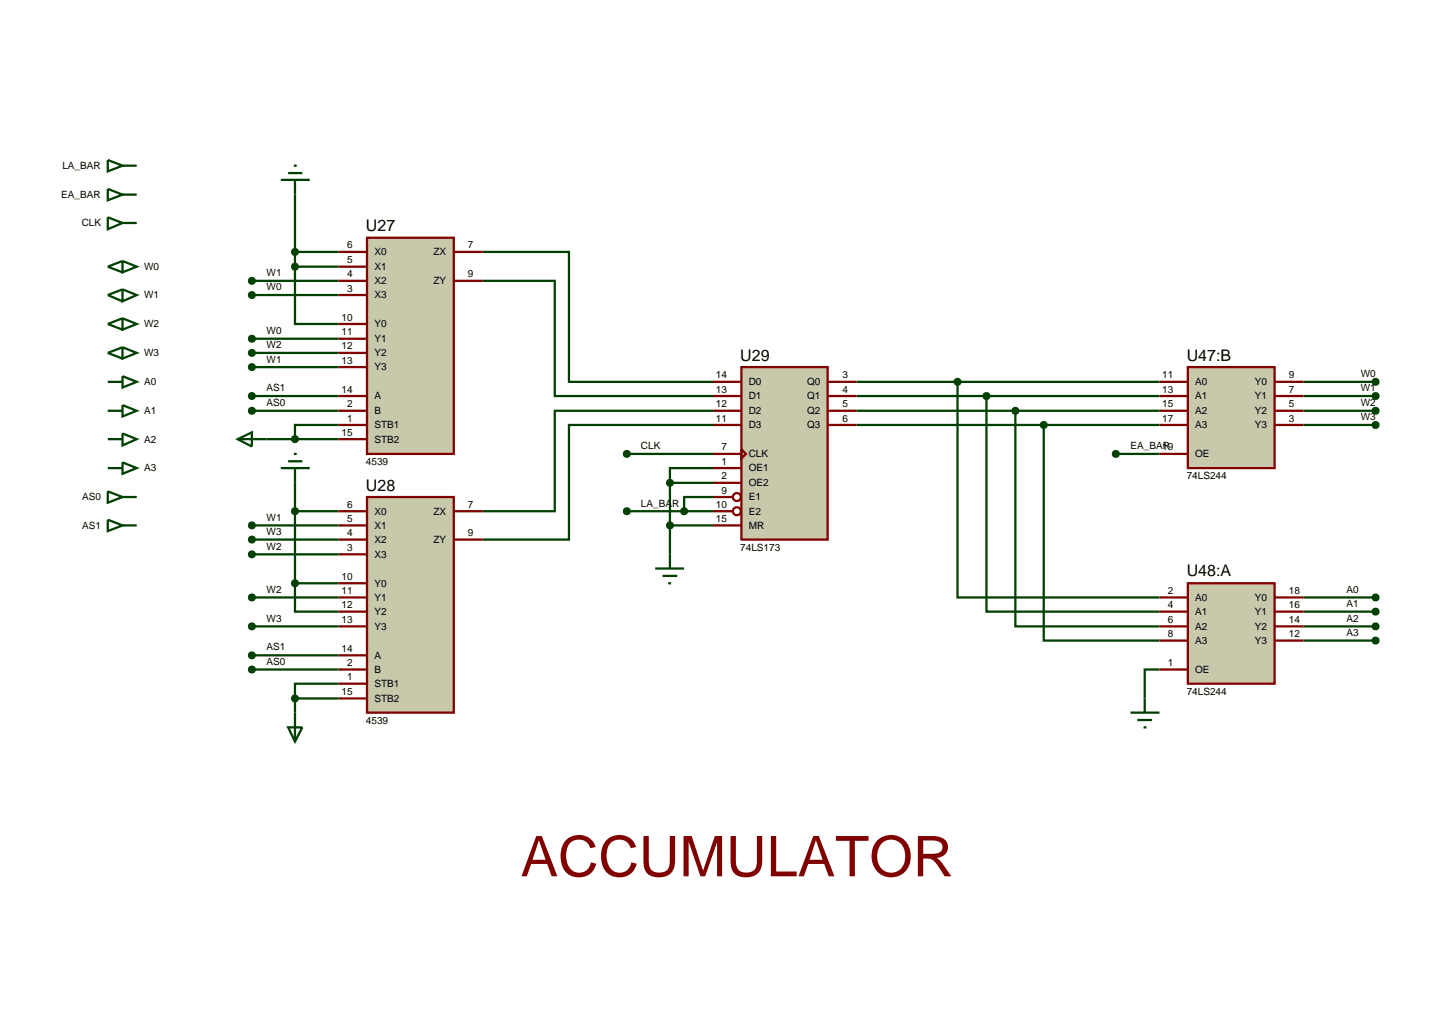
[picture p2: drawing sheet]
<svg xmlns="http://www.w3.org/2000/svg" width="257mm" height="180mm" viewBox="0 0 257 180" stroke-linecap="round" stroke-linejoin="round" font-family="sans-serif">
<g fill="none" stroke="#004000" stroke-width=".4">
<path d="M52 34.3v12.7M44.4 52h15.3M44.4 49.5h15.3M44.4 59.7h15.3M52 47v10.1h7.7M52 47h7.7M52 44.4h7.7M85.1 44.4h15.2v22.9h25.4M85.1 49.5h12.7v20.3h27.9M44.4 69.8h15.3M44.4 72.4h15.3M44.4 62.2h15.3"/>
<path d="M44.4 64.7h15.3M47 77.4h12.7M59.7 74.9h-7.7v2.5M125.7 72.4h-27.9v17.7h-12.7M125.7 74.9h-25.4v20.2h-15.2M151 67.3h53.4M151 69.8h53.4M151 72.4h53.4M151 74.9h53.4M168.8 67.3v38h35.6M173.9 69.8v38h30.5M179 72.4v38h25.4"/>
<path d="M184 74.9v38h20.4M229.8 67.3h12.7M229.8 69.8h12.7M229.8 72.4h12.7M229.8 74.9h12.7M44.4 92.6h15.3M44.4 95.1h15.3M44.4 97.7h15.3M52 90.1h7.7M52 85.1v17.7M110.5 80h15.2M110.5 90.1h15.2"/>
<path d="M118.1 85.1h7.6M118.1 92.6h7.6M118.1 85.1v12.6M125.7 82.5h-7.6v2.6M125.7 87.6h-5.1v2.5M196.7 80h7.7M44.4 105.3h15.3M44.4 110.4h15.3M44.4 115.5h15.3M44.4 118h15.3M52 102.8v5h7.7M52 102.8h7.7"/>
<path d="M204.4 118h-2.6v5.1M229.8 105.3h12.7M229.8 107.8h12.7M229.8 110.4h12.7M229.8 112.9h12.7M52 123.1h7.7M52 123.1v2.5M59.7 120.5h-7.7v2.6"/>
</g>
<path d="M130.7 64.7h15.2v30.4h-15.2z" fill="#c8c8aa" stroke="#800000" stroke-width=".4"/>
<g fill="none" stroke="#800000" stroke-width=".4">
<path d="M125.7 67.3h5M125.7 69.8h5M125.7 72.4h5M125.7 74.9h5M130.7 79.2l.8 .8-.8 .8zM145.9 67.3h5.1M145.9 69.8h5.1M145.9 72.4h5.1M145.9 74.9h5.1M125.7 80h5M125.7 82.5h5M125.7 85.1h5"/>
<path d="M125.7 87.6h3.5M125.7 90.1h3.5M125.7 92.6h5"/>
<circle cx="129.9" cy="90.1" r=".7"/>
<circle cx="129.9" cy="87.6" r=".7"/>
</g>
<g fill="none" stroke="#004000" stroke-width=".4">
<path d="M19 28.2l2.6 1-2.6 1zM19 33.3l2.6 1-2.6 1zM19 38.3l2.6 1-2.6 1.1zM21.6 29.2h2.5M21.6 34.3h2.5M21.6 39.3h2.5M19 67.3h2.6M19 72.4h2.6M19 77.4h2.6M21.6 66.3l2.5 1-2.5 1zM21.6 71.4l2.5 1-2.5 1zM21.6 76.4l2.5 1-2.5 1.1z"/>
<path d="M19 82.5h2.6M21.6 81.5l2.5 1-2.5 1z"/>
</g>
<path d="M209.4 64.7h15.3v17.8h-15.3z" fill="#c8c8aa" stroke="#800000" stroke-width=".4"/>
<path d="M204.4 67.3h5M204.4 69.8h5M204.4 72.4h5M204.4 74.9h5M224.7 67.3h5.1M224.7 69.8h5.1M224.7 72.4h5.1M224.7 74.9h5.1M204.4 80h5" fill="none" stroke="#800000" stroke-width=".4"/>
<path d="M209.4 102.8h15.3v17.7h-15.3z" fill="#c8c8aa" stroke="#800000" stroke-width=".4"/>
<path d="M204.4 105.3h5M204.4 107.8h5M204.4 110.4h5M204.4 112.9h5M204.4 118h5M224.7 105.3h5.1M224.7 107.8h5.1M224.7 110.4h5.1M224.7 112.9h5.1" fill="none" stroke="#800000" stroke-width=".4"/>
<path d="M168.4 67l.4-.2-.5 .5zM168.8 66.8l.3 .1 .2 .4zM168.8 67.8l.5-.5-.2 .4zM168.3 67.3l.5 .5-.4-.2z" fill="#004000" stroke="#004000" stroke-width=".4"/>
<path d="M168.8 66.8l.5 .5-.5 .5-.5-.5z" fill="#004000"/>
<path d="M173.6 69.4l.3-.1-.5 .5zM173.9 69.3l.4 .2 .1 .3zM174.4 69.8l-.1 .3-.4 .2zM173.4 69.8l.5 .5-.3-.1z" fill="#004000" stroke="#004000" stroke-width=".4"/>
<path d="M173.9 69.3l.5 .5-.5 .5-.5-.5z" fill="#004000"/>
<path d="M178.7 72l.3-.1-.5 .5zM179 71.9l.4 .2 .1 .3zM179.5 72.4l-.1 .3-.4 .2zM178.5 72.4l.5 .5-.3-.1z" fill="#004000" stroke="#004000" stroke-width=".4"/>
<path d="M179 71.9l.5 .5-.5 .5-.5-.5z" fill="#004000"/>
<path d="M183.6 74.6l.4-.2-.5 .5zM184 74.4l.4 .2 .1 .3zM184.5 74.9l-.1 .3-.4 .2zM183.5 74.9l.5 .5-.4-.2z" fill="#004000" stroke="#004000" stroke-width=".4"/>
<path d="M183.5 74.9l.5-.5 .5 .5-.5 .5z" fill="#004000"/>
<path d="M199.3 125.6h5.1M200.5 126.9h2.6M201.6 128.2h.5M201.8 123.1v2.5" fill="none" stroke="#004000" stroke-width=".4"/>
<path d="M242.2 104.9l.3-.1-.5 .5zM242.5 104.8l.4 .2 .1 .3zM243 105.3l-.2 .4-.3 .1zM242 105.3l.5 .5-.3-.1z" fill="#004000" stroke="#004000" stroke-width=".4"/>
<path d="M242.5 104.8l.5 .5-.5 .5-.5-.5z" fill="#004000"/>
<path d="M242.1 107.5l.4-.2-.5 .5zM242.5 107.3l.3 .1 .2 .4zM243 107.8l-.1 .3-.4 .2zM242 107.8l.5 .5-.4-.2z" fill="#004000" stroke="#004000" stroke-width=".4"/>
<path d="M242 107.8l.5-.5 .5 .5-.5 .5z" fill="#004000"/>
<path d="M242.1 110.1l.4-.2-.5 .5zM242.5 109.9l.3 .1 .2 .4zM243 110.4l-.1 .3-.4 .2zM242 110.4l.5 .5-.4-.2z" fill="#004000" stroke="#004000" stroke-width=".4"/>
<path d="M242 110.4l.5-.5 .5 .5-.5 .5z" fill="#004000"/>
<path d="M242.1 112.6l.4-.2-.5 .5zM242.5 112.4l.4 .2 .1 .3zM243 112.9l-.2 .4-.3 .1zM242 112.9l.5 .5-.3-.1z" fill="#004000" stroke="#004000" stroke-width=".4"/>
<path d="M242 112.9l.5-.5 .5 .5-.5 .5z" fill="#004000"/>
<path d="M242.1 67l.4-.2-.5 .5zM242.5 66.8l.3 .1 .2 .4zM242.5 67.8l.5-.5-.2 .4zM242 67.3l.5 .5-.3-.1z" fill="#004000" stroke="#004000" stroke-width=".4"/>
<path d="M242 67.3l.5-.5 .5 .5-.5 .5z" fill="#004000"/>
<path d="M242.2 69.4l.3-.1-.5 .5zM242.5 69.3l.4 .2 .1 .3zM242.5 70.3l.5-.5-.2 .4zM242 69.8l.5 .5-.3-.1z" fill="#004000" stroke="#004000" stroke-width=".4"/>
<path d="M242.5 69.3l.5 .5-.5 .5-.5-.5z" fill="#004000"/>
<path d="M242.2 72l.3-.1-.5 .5zM242.5 71.9l.4 .2 .1 .3zM243 72.4l-.2 .4-.3 .1zM242 72.4l.5 .5-.3-.1z" fill="#004000" stroke="#004000" stroke-width=".4"/>
<path d="M242.5 71.9l.5 .5-.5 .5-.5-.5z" fill="#004000"/>
<path d="M242.1 74.6l.4-.2-.5 .5zM242.5 74.4l.3 .1 .2 .4zM243 74.9l-.1 .3-.4 .2zM242 74.9l.5 .5-.4-.2z" fill="#004000" stroke="#004000" stroke-width=".4"/>
<path d="M242 74.9l.5-.5 .5 .5-.5 .5z" fill="#004000"/>
<path d="M196.3 79.7l.4-.2-.5 .5zM196.7 79.5l.4 .2 .1 .3zM196.7 80.5l.5-.5-.1 .3zM196.2 80l.5 .5-.3-.1z" fill="#004000" stroke="#004000" stroke-width=".4"/>
<path d="M196.2 80l.5-.5 .5 .5-.5 .5z" fill="#004000"/>
<path d="M117.8 84.7l.3-.1-.5 .5zM118.1 84.6l.4 .2 .1 .3zM118.6 85.1l-.1 .3-.4 .2zM117.6 85.1l.5 .5-.3-.1z" fill="#004000" stroke="#004000" stroke-width=".4"/>
<path d="M117.6 85.1l.5-.5 .5 .5-.5 .5z" fill="#004000"/>
<path d="M118.1 97.7v2.5M115.5 100.2h5.1M116.8 101.5h2.6M117.8 102.8h.5" fill="none" stroke="#004000" stroke-width=".4"/>
<path d="M117.8 92.2l.3-.1-.5 .5zM118.1 92.1l.4 .2 .1 .3zM118.6 92.6l-.2 .4-.3 .1zM117.6 92.6l.5 .5-.3-.1z" fill="#004000" stroke="#004000" stroke-width=".4"/>
<path d="M117.6 92.6l.5-.5 .5 .5-.5 .5z" fill="#004000"/>
<path d="M120.3 89.7l.3-.1-.5 .5zM120.6 89.6l.3 .1 .2 .4zM120.6 90.6l.5-.5-.2 .4zM120.1 90.1l.5 .5-.3-.1z" fill="#004000" stroke="#004000" stroke-width=".4"/>
<path d="M120.1 90.1l.5-.5 .5 .5-.5 .5z" fill="#004000"/>
<path d="M110.1 89.8l.4-.2-.5 .5zM110.5 89.6l.3 .1 .2 .4zM110.5 90.6l.5-.5-.2 .4zM110 90.1l.5 .5-.3-.1z" fill="#004000" stroke="#004000" stroke-width=".4"/>
<path d="M110 90.1l.5-.5 .5 .5-.5 .5z" fill="#004000"/>
<path d="M110.2 79.6l.3-.1-.5 .5zM110.5 79.5l.3 .1 .2 .4zM110.5 80.5l.5-.5-.2 .4zM110 80l.5 .5-.3-.1z" fill="#004000" stroke="#004000" stroke-width=".4"/>
<path d="M110 80l.5-.5 .5 .5-.5 .5z" fill="#004000"/>
<path d="M21.6 46l2.5 1-2.5 1zM21.6 51l2.5 1-2.5 1.1zM21.6 56.1l2.5 1-2.5 1zM21.6 46l-2.6 1 2.6 1M21.6 51l-2.6 1 2.6 1.1M21.6 56.1l-2.6 1 2.6 1M21.6 61.2l2.5 1-2.5 1zM21.6 61.2l-2.6 1 2.6 1M19 86.6l2.6 1-2.6 1zM19 91.6l2.6 1-2.6 1zM21.6 87.6h2.5M21.6 92.6h2.5" fill="none" stroke="#004000" stroke-width=".4"/>
<path d="M64.7 41.9h15.3v38.1h-15.3z" fill="#c8c8aa" stroke="#800000" stroke-width=".4"/>
<g fill="none" stroke="#800000" stroke-width=".4">
<path d="M59.7 44.4h5M59.7 47h5M59.7 49.5h5M59.7 52h5M59.7 57.1h5M59.7 59.7h5M80 44.4h5.1M80 49.5h5.1M59.7 62.2h5M59.7 64.7h5M59.7 69.8h5M59.7 72.4h5"/>
<path d="M59.7 74.9h5M59.7 77.4h5"/>
</g>
<path d="M64.7 87.6h15.3v38h-15.3z" fill="#c8c8aa" stroke="#800000" stroke-width=".4"/>
<g fill="none" stroke="#800000" stroke-width=".4">
<path d="M59.7 90.1h5M59.7 92.6h5M59.7 95.1h5M59.7 97.7h5M80 90.1h5.1M80 95.1h5.1M59.7 102.8h5M59.7 105.3h5M59.7 107.8h5M59.7 110.4h5M59.7 115.5h5M59.7 118h5"/>
<path d="M59.7 120.5h5M59.7 123.1h5"/>
</g>
<path d="M41.9 77.4l2.5-1.2v2.5zM41.9 77.4h5.1" fill="none" stroke="#004000" stroke-width=".4"/>
<path d="M51.6 77.1l.4-.2-.5 .5zM52 76.9l.4 .2 .1 .3zM52 77.9l.5-.5-.1 .3zM51.5 77.4l.5 .5-.3-.1z" fill="#004000" stroke="#004000" stroke-width=".4"/>
<path d="M51.5 77.4l.5-.5 .5 .5-.5 .5z" fill="#004000"/>
<path d="M50.8 128.2h2.5l-1.3 2.5zM52 125.6v5.1" fill="none" stroke="#004000" stroke-width=".4"/>
<path d="M51.6 122.8l.4-.2-.5 .5zM52 122.6l.3 .1 .2 .4zM52.5 123.1l-.1 .3-.4 .2zM51.5 123.1l.5 .5-.4-.2z" fill="#004000" stroke="#004000" stroke-width=".4"/>
<path d="M51.5 123.1l.5-.5 .5 .5-.5 .5z" fill="#004000"/>
<path d="M44.1 69.4l.3-.1-.5 .5zM44.4 69.3l.4 .2 .1 .3zM44.4 70.3l.5-.5-.2 .4zM43.9 69.8l.5 .5-.4-.2z" fill="#004000" stroke="#004000" stroke-width=".4"/>
<path d="M44.4 69.3l.5 .5-.5 .5-.5-.5z" fill="#004000"/>
<path d="M44.1 72l.3-.1-.5 .5zM44.4 71.9l.4 .2 .1 .3zM44.4 72.9l.5-.5-.2 .4zM43.9 72.4l.5 .5-.4-.2z" fill="#004000" stroke="#004000" stroke-width=".4"/>
<path d="M44.4 71.9l.5 .5-.5 .5-.5-.5z" fill="#004000"/>
<path d="M44.1 115.1l.3-.1-.5 .5zM44.4 115l.3 .1 .2 .4zM44.4 116l.5-.5-.2 .4zM43.9 115.5l.5 .5-.3-.1z" fill="#004000" stroke="#004000" stroke-width=".4"/>
<path d="M44.4 115l.5 .5-.5 .5-.5-.5z" fill="#004000"/>
<path d="M44.1 117.6l.3-.1-.5 .5zM44.4 117.5l.4 .2 .1 .3zM44.4 118.5l.5-.5-.2 .4zM43.9 118l.5 .5-.4-.2z" fill="#004000" stroke="#004000" stroke-width=".4"/>
<path d="M44.4 117.5l.5 .5-.5 .5-.5-.5z" fill="#004000"/>
<path d="M51.6 46.7l.4-.2-.5 .5zM52 46.5l.4 .2 .1 .3zM52 47.5l.5-.5-.1 .3zM51.5 47l.5 .5-.3-.1z" fill="#004000" stroke="#004000" stroke-width=".4"/>
<path d="M52 46.5l.5 .5-.5 .5-.5-.5z" fill="#004000"/>
<path d="M51.6 102.5l.4-.2-.5 .5zM52 102.3l.3 .1 .2 .4zM52 103.3l.5-.5-.2 .4zM51.5 102.8l.5 .5-.3-.1z" fill="#004000" stroke="#004000" stroke-width=".4"/>
<path d="M51.5 102.8l.5-.5 .5 .5-.5 .5z" fill="#004000"/>
<path d="M49.5 31.7h5.1M50.8 30.5h2.5M51.8 29.2h.5M52 31.7v2.6" fill="none" stroke="#004000" stroke-width=".4"/>
<path d="M51.6 44.1l.4-.2-.5 .5zM52 43.9l.4 .2 .1 .3zM52 44.9l.5-.5-.1 .3zM51.5 44.4l.5 .5-.3-.1z" fill="#004000" stroke="#004000" stroke-width=".4"/>
<path d="M51.5 44.4l.5-.5 .5 .5-.5 .5z" fill="#004000"/>
<path d="M49.5 82.5h5.1M50.8 81.3h2.5M51.8 80h.5M52 82.5v2.6" fill="none" stroke="#004000" stroke-width=".4"/>
<path d="M51.6 89.8l.4-.2-.5 .5zM52 89.6l.4 .2 .1 .3zM52 90.6l.5-.5-.2 .4zM51.5 90.1l.5 .5-.3-.1z" fill="#004000" stroke="#004000" stroke-width=".4"/>
<path d="M51.5 90.1l.5-.5 .5 .5-.5 .5z" fill="#004000"/>
<path d="M44 51.7l.4-.2-.5 .5zM44.4 51.5l.3 .1 .2 .4zM44.4 52.5l.5-.5-.2 .4zM43.9 52l.5 .5-.4-.2z" fill="#004000" stroke="#004000" stroke-width=".4"/>
<path d="M43.9 52l.5-.5 .5 .5-.5 .5z" fill="#004000"/>
<path d="M44 49.2l.4-.2-.5 .5zM44.4 49l.3 .1 .2 .4zM44.9 49.5l-.1 .3-.4 .2zM43.9 49.5l.5 .5-.4-.2z" fill="#004000" stroke="#004000" stroke-width=".4"/>
<path d="M43.9 49.5l.5-.5 .5 .5-.5 .5z" fill="#004000"/>
<path d="M44.1 59.3l.3-.1-.5 .5zM44.4 59.2l.4 .2 .1 .3zM44.4 60.2l.5-.5-.2 .4zM43.9 59.7l.5 .5-.4-.2z" fill="#004000" stroke="#004000" stroke-width=".4"/>
<path d="M44.4 59.2l.5 .5-.5 .5-.5-.5z" fill="#004000"/>
<path d="M44 61.9l.4-.2-.5 .5zM44.4 61.7l.3 .1 .2 .4zM44.9 62.2l-.1 .3-.4 .2zM43.9 62.2l.5 .5-.4-.2z" fill="#004000" stroke="#004000" stroke-width=".4"/>
<path d="M43.9 62.2l.5-.5 .5 .5-.5 .5z" fill="#004000"/>
<path d="M44 64.4l.4-.2-.5 .5zM44.4 64.2l.3 .1 .2 .4zM44.4 65.2l.5-.5-.2 .4zM43.9 64.7l.5 .5-.4-.2z" fill="#004000" stroke="#004000" stroke-width=".4"/>
<path d="M43.9 64.7l.5-.5 .5 .5-.5 .5z" fill="#004000"/>
<path d="M44.1 92.2l.3-.1-.5 .5zM44.4 92.1l.4 .2 .1 .3zM44.4 93.1l.5-.5-.2 .4zM43.9 92.6l.5 .5-.4-.2z" fill="#004000" stroke="#004000" stroke-width=".4"/>
<path d="M44.4 92.1l.5 .5-.5 .5-.5-.5z" fill="#004000"/>
<path d="M44.1 94.7l.3-.1-.5 .5zM44.4 94.6l.3 .1 .2 .4zM44.9 95.1l-.1 .3-.4 .2zM43.9 95.1l.5 .5-.4-.2z" fill="#004000" stroke="#004000" stroke-width=".4"/>
<path d="M44.4 94.6l.5 .5-.5 .5-.5-.5z" fill="#004000"/>
<path d="M44.1 97.3l.3-.1-.5 .5zM44.4 97.2l.3 .1 .2 .4zM44.4 98.2l.5-.5-.1 .3zM43.9 97.7l.5 .5-.4-.2z" fill="#004000" stroke="#004000" stroke-width=".4"/>
<path d="M44.4 97.2l.5 .5-.5 .5-.5-.5z" fill="#004000"/>
<path d="M44.1 104.9l.3-.1-.5 .5zM44.4 104.8l.4 .2 .1 .3zM44.4 105.8l.5-.5-.2 .4zM43.9 105.3l.5 .5-.4-.2z" fill="#004000" stroke="#004000" stroke-width=".4"/>
<path d="M44.4 104.8l.5 .5-.5 .5-.5-.5z" fill="#004000"/>
<path d="M44.1 110l.3-.1-.5 .5zM44.4 109.9l.3 .1 .2 .4zM44.9 110.4l-.1 .3-.4 .2zM43.9 110.4l.5 .5-.4-.2z" fill="#004000" stroke="#004000" stroke-width=".4"/>
<path d="M44.4 109.9l.5 .5-.5 .5-.5-.5z" fill="#004000"/>
<text font-size="9.9" fill="#800000" x="91.8" y="154.4">ACCUMULATOR</text>
<g font-size="2.8">
<text x="64.5" y="40.8">U27</text>
<text x="130.5" y="63.6">U29</text>
<text x="209.2" y="63.6">U47:B</text>
<text x="64.5" y="86.5">U28</text>
<text x="209.2" y="101.6">U48:A</text>
</g>
<g font-size="1.8">
<text x="11" y="29.8">LA_BAR</text>
<text x="10.8" y="34.9">EA_BAR</text>
<text x="14.4" y="39.9">CLK</text>
<text x="25.4" y="47.6">W0</text>
<text x="61.2" y="43.8">6</text>
<text x="61.2" y="46.4">5</text>
<text x="66" y="45">X0</text>
<text x="66" y="47.6">X1</text>
<text x="76.4" y="45">ZX</text>
<text x="82.5" y="43.8">7</text>
<text x="25.4" y="52.6">W1</text>
<text x="47" y="51.2">W0</text>
<text x="47" y="48.7">W1</text>
<text x="61.2" y="48.9">4</text>
<text x="61.2" y="51.4">3</text>
<text x="66" y="50.1">X2</text>
<text x="66" y="52.6">X3</text>
<text x="76.4" y="50.1">ZY</text>
<text x="82.5" y="48.9">9</text>
<text x="25.4" y="57.7">W2</text>
<text x="47" y="58.9">W0</text>
<text x="60.2" y="56.5">10</text>
<text x="60.2" y="59.1">11</text>
<text x="66" y="57.7">Y0</text>
<text x="25.4" y="62.8">W3</text>
<text x="47" y="61.4">W2</text>
<text x="47" y="63.9">W1</text>
<text x="60.2" y="61.6">12</text>
<text x="60.2" y="64.1">13</text>
<text x="66" y="60.3">Y1</text>
<text x="66" y="62.8">Y2</text>
<text x="66" y="65.3">Y3</text>
<text x="25.4" y="67.9">A0</text>
<text x="47" y="69">AS1</text>
<text x="47" y="71.6">AS0</text>
<text x="60.2" y="69.2">14</text>
<text x="61.2" y="71.8">2</text>
<text x="66" y="70.4">A</text>
<text x="126.2" y="66.7">14</text>
<text x="126.2" y="69.2">13</text>
<text x="126.2" y="71.8">12</text>
<text x="132" y="67.9">D0</text>
<text x="132" y="70.4">D1</text>
<text x="142.3" y="67.9">Q0</text>
<text x="142.3" y="70.4">Q1</text>
<text x="148.5" y="66.7">3</text>
<text x="148.5" y="69.2">4</text>
<text x="148.5" y="71.8">5</text>
<text x="204.9" y="66.7">11</text>
<text x="204.9" y="69.2">13</text>
<text x="204.9" y="71.8">15</text>
<text x="210.7" y="67.9">A0</text>
<text x="210.7" y="70.4">A1</text>
<text x="221.2" y="67.9">Y0</text>
<text x="221.2" y="70.4">Y1</text>
<text x="227.2" y="66.7">9</text>
<text x="227.2" y="69.2">7</text>
<text x="227.2" y="71.8">5</text>
<text x="239.9" y="66.5">W0</text>
<text x="239.9" y="69">W1</text>
<text x="239.9" y="71.6">W2</text>
<text x="25.4" y="73">A1</text>
<text x="25.4" y="78">A2</text>
<text x="60.2" y="76.8">15</text>
<text x="61.2" y="74.3">1</text>
<text x="66" y="73">B</text>
<text x="66" y="75.5">STB1</text>
<text x="66" y="78">STB2</text>
<text x="126.2" y="74.3">11</text>
<text x="132" y="73">D2</text>
<text x="132" y="75.5">D3</text>
<text x="142.3" y="73">Q2</text>
<text x="142.3" y="75.5">Q3</text>
<text x="148.5" y="74.3">6</text>
<text x="204.9" y="74.3">17</text>
<text x="210.7" y="73">A2</text>
<text x="210.7" y="75.5">A3</text>
<text x="221.2" y="73">Y2</text>
<text x="221.2" y="75.5">Y3</text>
<text x="227.2" y="74.3">3</text>
<text x="239.9" y="74.1">W3</text>
<text x="25.4" y="83.1">A3</text>
<text x="64.5" y="82">4539</text>
<text x="113" y="79.2">CLK</text>
<text x="127.2" y="79.4">7</text>
<text x="127.2" y="81.9">1</text>
<text x="132" y="80.6">CLK</text>
<text x="132" y="83.1">OE1</text>
<text x="199.3" y="79.2">EA_BAR</text>
<text x="204.9" y="79.4">19</text>
<text x="210.7" y="80.6">OE</text>
<text x="14.5" y="88.2">AS0</text>
<text x="61.2" y="89.5">6</text>
<text x="82.5" y="89.5">7</text>
<text x="113" y="89.3">LA_BAR</text>
<text x="126.2" y="89.5">10</text>
<text x="127.2" y="84.5">2</text>
<text x="127.2" y="87">9</text>
<text x="132" y="85.7">OE2</text>
<text x="132" y="88.2">E1</text>
<text x="209.2" y="84.5">74LS244</text>
<text x="14.5" y="93.2">AS1</text>
<text x="47" y="91.8">W1</text>
<text x="47" y="94.3">W3</text>
<text x="61.2" y="92">5</text>
<text x="61.2" y="94.5">4</text>
<text x="66" y="90.7">X0</text>
<text x="66" y="93.2">X1</text>
<text x="66" y="95.7">X2</text>
<text x="76.4" y="90.7">ZX</text>
<text x="76.4" y="95.7">ZY</text>
<text x="82.5" y="94.5">9</text>
<text x="126.2" y="92">15</text>
<text x="132" y="90.7">E2</text>
<text x="132" y="93.2">MR</text>
<text x="47" y="96.9">W2</text>
<text x="61.2" y="97.1">3</text>
<text x="66" y="98.3">X3</text>
<text x="130.5" y="97.1">74LS173</text>
<text x="47" y="104.5">W2</text>
<text x="60.2" y="102.2">10</text>
<text x="60.2" y="104.7">11</text>
<text x="60.2" y="107.2">12</text>
<text x="66" y="103.4">Y0</text>
<text x="66" y="105.9">Y1</text>
<text x="205.9" y="104.7">2</text>
<text x="205.9" y="107.2">4</text>
<text x="210.7" y="105.9">A0</text>
<text x="221.2" y="105.9">Y0</text>
<text x="227.2" y="104.7">18</text>
<text x="227.2" y="107.2">16</text>
<text x="237.4" y="104.5">A0</text>
<text x="237.4" y="107">A1</text>
<text x="47" y="109.6">W3</text>
<text x="60.2" y="109.8">13</text>
<text x="66" y="108.4">Y2</text>
<text x="66" y="111">Y3</text>
<text x="205.9" y="109.8">6</text>
<text x="205.9" y="112.3">8</text>
<text x="210.7" y="108.4">A1</text>
<text x="210.7" y="111">A2</text>
<text x="210.7" y="113.5">A3</text>
<text x="221.2" y="108.4">Y1</text>
<text x="221.2" y="111">Y2</text>
<text x="221.2" y="113.5">Y3</text>
<text x="227.2" y="109.8">14</text>
<text x="227.2" y="112.3">12</text>
<text x="237.4" y="109.6">A2</text>
<text x="237.4" y="112.1">A3</text>
<text x="47" y="114.6">AS1</text>
<text x="47" y="117.2">AS0</text>
<text x="60.2" y="114.9">14</text>
<text x="61.2" y="117.4">2</text>
<text x="61.2" y="119.9">1</text>
<text x="66" y="116.1">A</text>
<text x="66" y="118.6">B</text>
<text x="205.9" y="117.4">1</text>
<text x="210.7" y="118.6">OE</text>
<text x="60.2" y="122.5">15</text>
<text x="66" y="121.1">STB1</text>
<text x="66" y="123.7">STB2</text>
<text x="209.2" y="122.5">74LS244</text>
<text x="64.5" y="127.6">4539</text>
</g>
</svg>
